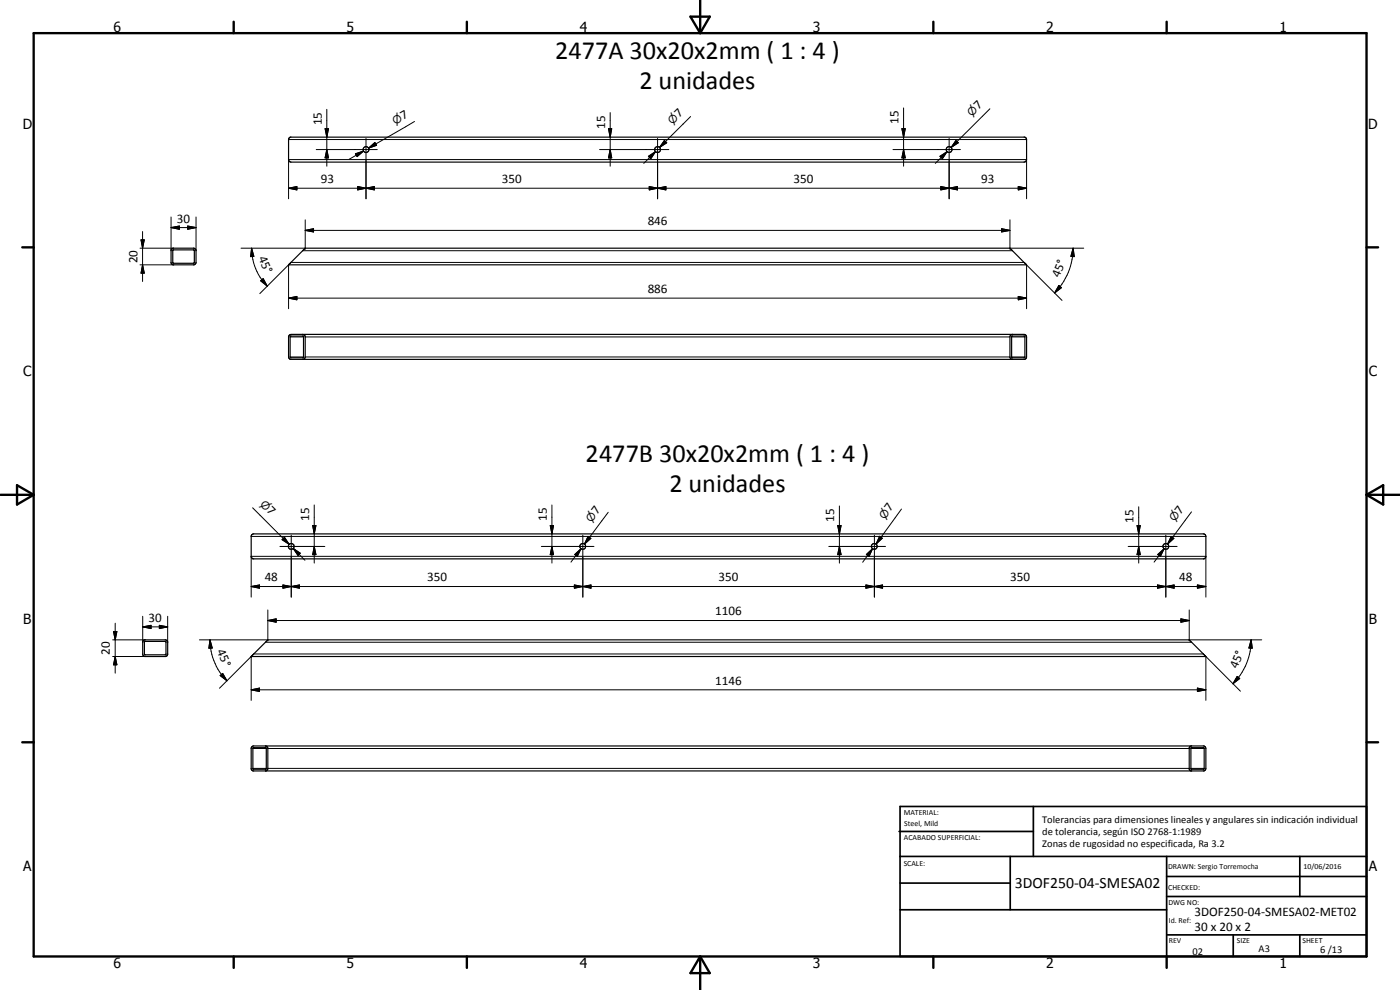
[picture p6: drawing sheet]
<svg xmlns="http://www.w3.org/2000/svg" width="420mm" height="297mm" viewBox="0 0 420 297" stroke-linecap="round" stroke-linejoin="round" font-family="sans-serif">
<g fill="none" stroke="#000" stroke-width=".35">
<path d="M86.8 41.4l.4-.3h220.3l.4 .3 .2 .5v6l-.3 .6-.5 .1h-220l-.7-.6v-6.3zM51.6 74.6l.3-.1h6.5l.4 .6-.1 3.9-.5 .5h-6.3l-.3-.2-.3-.4v-3.8zM52 75h6.2l.1 3.8-.2 .2-6.2-.1zM86.6 79.5l5-5h211.5l5 5zM86.8 100.6l.5-.3h220l.5 .2 .3 .6v6l-.2 .5-.4 .2h-220.3l-.6-.6v-6.3zM87.2 100.9l3.8-.1 .1 .2-.1 6.3h-3.8zM90.8 100.3l.5 .2 .3 .4v6.3l-.6 .6M303.7 100.8h3.7l.2 .2-.1 6.3-3.6 .1-.3-.2zM303.9 100.3l-.6 .2-.2 .4v6.3l.6 .6M75.6 160.4l.4-.2h285.3l.4 .2 .2 .6v5.9l-.2 .5-.4 .3h-285.3l-.6-.6v-6.3zM43.1 192.2l.3-.2h6.3l.4 .2 .2 .4-.1 4-.5 .4h-6.3l-.3-.2-.3-.4v-3.8zM43.4 192.5h6.3l.1 3.8-6.3 .2z"/>
<path d="M75.4 197l5-5h276.5l5 5zM75.6 224.1l.4-.3h285.3l.4 .3 .2 .5v5.9l-.2 .6-.4 .2h-285.3l-.6-.5v-6.4zM76 224.3l3.9 .2-.1 6.3-3.9-.1zM79.8 223.8l.6 .6v6.4l-.6 .5M357.5 223.8l-.6 .6v6.4l.6 .5M357.5 224.3l3.8 .2v6.3h-3.8z"/>
<circle cx="109.9" cy="44.9" r=".88"/>
<circle cx="197.3" cy="44.9" r=".89"/>
<circle cx="284.8" cy="44.9" r=".88"/>
<circle cx="87.4" cy="163.9" r=".88"/>
<circle cx="174.9" cy="163.9" r=".87"/>
<circle cx="262.4" cy="163.9" r=".87"/>
<circle cx="349.9" cy="163.9" r=".87"/>
</g>
<g fill="#000">
<circle cx="86.6" cy="79.5" r=".18"/>
<circle cx="91.6" cy="74.5" r=".18"/>
<circle cx="303.1" cy="74.5" r=".18"/>
<circle cx="75.4" cy="197" r=".18"/>
<circle cx="80.4" cy="192" r=".18"/>
<circle cx="356.9" cy="192" r=".18"/>
</g>
<g fill="none" stroke="#000" stroke-width=".3">
<path d="M97.6 38.6h1l-.5 2.5zM98.1 32.8v17.1M124.4 36.4l-13.8 8M182.6 38.6h1l-.5 2.5zM183.1 33.8v16.1M207.3 35l-9.4 9.2M270.7 38.6h1l-.5 2.5zM271.2 32.4v17.5M297.1 32.6l-11.7 11.6M86.6 56.5l2.5-.5v1zM86.6 41.9h221.5M86.6 59.6v-11.7h221.5v11.7"/>
<path d="M86.6 56.5h221.5M94.9 44.9h18.3M98.1 44.9l.5 2.5h-1zM106.7 46.1l2.4-.8-1.9 1.7zM107.3 56l2.5 .5-2.5 .5zM107.3 56l5 1v-1l-5 1zM109.1 45.3l-4.3 2.5M109.8 56.5l2.5-.5v1zM109.8 41.5v18.1M110.6 44.4l1.9-1.6 .5 .8zM112.8 43.2l-2.2 1.2M179.9 44.9h20.8"/>
<path d="M183.1 44.9l.5 2.5h-1zM194.6 46.9l2.1-1.4-1.4 2.1zM194.8 56l2.5 .5-2.5 .5zM194.8 56l5 1v-1l-5 1zM196.7 45.5l-3.5 3.5M197.3 56.5l2.5-.5v1zM197.3 41.5v18.1M199.4 42.2l.7 .6-2.2 1.4zM199.7 42.5l-1.8 1.7M268 44.9h20.2M271.2 44.9l.5 2.5h-1zM282.1 46.9l2.1-1.4-1.4 2.1z"/>
<path d="M282.4 56l2.4 .5-2.4 .5zM282.4 56l4.9 1v-1l-4.9 1zM284.2 45.5l-3.5 3.5M284.8 56.5l2.5-.5v1zM284.8 41.5v18.1M286.9 42.2l.7 .6-2.2 1.4zM287.2 42.5l-1.8 1.7M305.6 56l2.5 .5-2.5 .5zM42 79.5h10.1M42 74.5h10.1M42.3 72h1l-.5 2.5zM42.8 79.5l.5 2.5h-1z"/>
<path d="M42.8 69.5v15M51.3 68.3l2.5-.5v1zM51.3 68.3h7.5M51.3 65.1v10.1M56.3 67.8l2.5 .5-2.5 .5zM58.8 65.1v10.1M75.5 74.5l.7 2.4-1 .1zM75.5 74.5a16.1 16.1 0 0 0 4.7 11.4M86.6 79.5v13.1M90.8 75.2h213.1M91.6 69.1l2.5-.5v1zM91.6 66v8.5h-19.3"/>
<path d="M91.6 69.1h211.5M300.6 68.6l2.5 .5-2.5 .5zM303.1 66v8.5h22.1M308.1 79.5v13.1M322.1 74.5l.3 2.5-1-.1zM322.1 74.5a19.1 19.1 0 0 1-5.6 13.4M78 88.1l9.3-9.4h220l11.4 11.4M78.2 84.2l.8-.6 1.2 2.3zM86.6 89.5l2.5-.6v1.1zM86.6 89.5h221.5M305.6 88.9l2.5 .6-2.5 .5zM317.8 85.6l.7 .7-2 1.6z"/>
<path d="M87.1 101.1h4M87.1 107.1h4M91.6 101.1h211.5M91.6 107.1h211.5M303.6 101.1h4M303.6 107.1h4M75.8 152.4l11 10.9M93.8 157.7h1l-.5 2.5zM94.3 151.5v17.5M165.1 157.7h1l-.5 2.5zM165.6 151.5v17.5M182.5 153.7l-7.1 9.5"/>
<path d="M251.4 157.7h1l-.5 2.5zM251.9 151.8v17.2M270.5 152.7l-7.6 10.5M341.2 157.7h1l-.5 2.5zM341.7 152.1v16.9M357.6 153.6l-7.2 9.6M75.4 176l2.5-.5v1zM75.4 161h286.5M75.4 179.2v-12.3h286.5v12.3M75.4 176h286.5M84 164h13.5M84.7 161.9l.7-.7 1.4 2.1z"/>
<path d="M84.9 175.5l2.5 .5-2.5 .5zM85.4 161.2l1.4 2.1-2.1-1.4zM87.4 176l2.5-.5v1zM87.4 160.6v18.6M88 164.5l2.1 1.5-.7 .7zM88 164.5l3.5 3.6M94.3 164l.5 2.4h-1zM162.5 164h15.8M165.6 164l.5 2.4h-1zM172.4 175.5l2.5 .5-2.5 .5zM172.5 166.4l1.9-1.8-1.1 2.3zM174.4 164.6l-3 4.1"/>
<path d="M174.9 176l2.5-.5v1zM174.9 160.6v18.6M176.5 161l.8 .5-1.9 1.7zM176.9 161.2l-1.5 2M248.7 164h17.1M251.9 164l.5 2.4h-1zM259.9 175.5l2.5 .5-2.5 .5zM260 166.4l1.9-1.8-1.1 2.4zM261.9 164.6l-3 4.1M262.4 176l2.5-.5v1zM262.4 160.6v18.6M264 160.9l.8 .6-1.9 1.7z"/>
<path d="M264.4 161.2l-1.5 2M338.6 164h14.7M341.7 164l.5 2.4h-1zM347.4 175.5l2.5 .5-2.5 .5zM347.5 166.4l1.9-1.8-1.1 2.3zM349.4 164.6l-3 4.1M349.9 176l2.5-.5v1zM349.9 160.6v18.6M351.5 161l.8 .5-1.9 1.7zM351.9 161.2l-1.5 2M359.4 175.5l2.5 .5-2.5 .5zM33.8 197h9.8"/>
<path d="M33.8 192h9.8M34.1 189.5h1l-.5 2.5zM34.6 197l.5 2.5h-1zM34.6 187v15M42.8 188.1l2.5-.5v1zM42.8 188.1h7.5M42.8 184.9v7.8M47.8 187.6l2.5 .5-2.5 .5zM50.3 184.9v7.8M63 192l.7 2.4-1 .1zM63 192a17.4 17.4 0 0 0 5.1 12.3M75.4 197v13.1"/>
<path d="M79.7 192.7h277.9M80.4 186.2l2.5-.5v1zM80.4 183v9h-20.6M80.4 186.2h276.5M354.4 185.7l2.5 .5-2.5 .5zM356.9 183v9h21.8M361.9 197v13.1M375.5 192l.3 2.5-1-.1zM375.5 192a18.4 18.4 0 0 1-5.5 13.1M65.9 206.5l10.2-10.3h285l11.2 11.2M66.1 202.7l.7-.6 1.3 2.2zM75.4 207l2.5-.5v1z"/>
<path d="M75.4 207h286.5M359.4 206.5l2.5 .5-2.5 .5zM371.3 202.9l.8 .7-2.1 1.5zM75.9 230.5h4M75.9 224.6h4M80.4 230.5h276.5M80.4 224.6h276.5M357.4 230.5h4M357.4 224.6h4"/>
</g>
<g fill="none" stroke="#000" stroke-width=".71">
<path d="M10.1 9.9h400v277.1h-400zM70.1 6.5v3.4M140.1 6.5v3.4M207.2 5h5.8l-2.9 4.9zM210.1 0v9.9M280.1 6.5v3.4M350.1 6.5v3.4M6.7 74.2h3.4M410.1 74.2h3.5M.1 148.5h10M5.1 145.6l5 2.9-5 2.9zM410.1 148.5h10"/>
<path d="M410.1 148.5l5-2.9v5.8zM6.7 222.7h3.4M410.1 222.7h3.5M70.1 287v3.4M140.1 287v3.4M210.1 287v10M210.1 287l2.9 5h-5.8zM280.1 287v3.4M350.1 287v3.4"/>
</g>
<g fill="none" stroke="#000" stroke-width=".51">
<path d="M269.8 249.5h40.3M270.1 242h140v45h-140zM270.1 257h140M303.2 257v16M310.1 242v15M350.1 257v30M390.1 257v12M270.1 265h33.1M270.1 273h80M350.1 269h60M350.1 263h60M350.1 280.5h60"/>
<path d="M370.1 280.5v6.5M390.1 280.5v6.5"/>
</g>
<g fill="#000">
<path d="M97.6 38.6h1l-.5 2.5zM182.6 38.6h1l-.5 2.5zM270.7 38.6h1l-.5 2.5zM86.6 56.5l2.5-.5v1zM98.1 44.9l.5 2.5h-1zM106.7 46.1l2.4-.8-1.9 1.7zM107.3 56l2.5 .5-2.5 .5zM109.8 56.5l2.5-.5v1zM110.6 44.4l1.9-1.6 .5 .8zM183.1 44.9l.5 2.5h-1zM194.8 56l2.5 .5-2.5 .5zM194.6 46.9l2.1-1.4-1.4 2.1z"/>
<path d="M199.4 42.2l.7 .6-2.2 1.4zM197.3 56.5l2.5-.5v1zM271.2 44.9l.5 2.5h-1zM282.4 56l2.4 .5-2.4 .5zM282.1 46.9l2.1-1.4-1.4 2.1zM286.9 42.2l.7 .6-2.2 1.4zM284.8 56.5l2.5-.5v1zM305.6 56l2.5 .5-2.5 .5zM42.3 72h1l-.5 2.5zM51.3 68.3l2.5-.5v1zM56.3 67.8l2.5 .5-2.5 .5zM75.5 74.5l.7 2.4-1 .1z"/>
<path d="M91.6 69.1l2.5-.5v1zM300.6 68.6l2.5 .5-2.5 .5zM322.1 74.5l.3 2.5-1-.1zM42.8 79.5l.5 2.5h-1zM78.2 84.2l.8-.6 1.2 2.3zM86.6 89.5l2.5-.6v1.1zM305.6 88.9l2.5 .6-2.5 .5zM317.8 85.6l.7 .7-2 1.6zM93.8 157.7h1l-.5 2.5zM165.1 157.7h1l-.5 2.5zM251.4 157.7h1l-.5 2.5zM341.2 157.7h1l-.5 2.5z"/>
<path d="M75.4 176l2.5-.5v1zM85.4 161.2l1.4 2.1-2.1-1.4zM84.9 175.5l2.5 .5-2.5 .5zM87.4 176l2.5-.5v1zM88 164.5l2.1 1.5-.7 .7zM94.3 164l.5 2.4h-1zM165.6 164l.5 2.4h-1zM172.4 175.5l2.5 .5-2.5 .5zM172.5 166.4l1.9-1.8-1.1 2.3zM176.5 161l.8 .5-1.9 1.7zM174.9 176l2.5-.5v1zM251.9 164l.5 2.4h-1z"/>
<path d="M259.9 175.5l2.5 .5-2.5 .5zM260 166.4l1.9-1.8-1.1 2.4zM264 160.9l.8 .6-1.9 1.7zM262.4 176l2.5-.5v1zM341.7 164l.5 2.4h-1zM347.4 175.5l2.5 .5-2.5 .5zM347.5 166.4l1.9-1.8-1.1 2.3zM351.5 161l.8 .5-1.9 1.7zM349.9 176l2.5-.5v1zM359.4 175.5l2.5 .5-2.5 .5zM34.1 189.5h1l-.5 2.5zM34.6 197l.5 2.5h-1z"/>
<path d="M42.8 188.1l2.5-.5v1zM47.8 187.6l2.5 .5-2.5 .5zM63 192l.7 2.4-1 .1zM80.4 186.2l2.5-.5v1zM354.4 185.7l2.5 .5-2.5 .5zM375.5 192l.3 2.5-1-.1zM66.1 202.7l.7-.6 1.3 2.2zM75.4 207l2.5-.5v1zM359.4 206.5l2.5 .5-2.5 .5zM371.3 202.9l.8 .7-2.1 1.5z"/>
</g>
<g font-size="7.9">
<text x="166.6" y="17.7">2477A 30x20x2mm ( 1 : 4 )</text>
<text x="191.9" y="26.7">2 unidades</text>
<text x="175.8" y="138.7">2477B 30x20x2mm ( 1 : 4 )</text>
<text x="200.9" y="147.7">2 unidades</text>
</g>
<text font-size="4.7" x="304.6" y="266.5">3DOF250-04-SMESA02</text>
<g font-size="4.2">
<text x="34" y="9.6">6</text>
<text x="104" y="9.6">5</text>
<text x="174" y="9.6">4</text>
<text x="244" y="9.6">3</text>
<text x="314" y="9.6">2</text>
<text x="384" y="9.6">1</text>
<text x="6.8" y="38.7">D</text>
<text x="410.6" y="38.7">D</text>
<text x="7" y="112.9">C</text>
<text x="410.8" y="112.9">C</text>
<text x="7" y="187.1">B</text>
<text x="410.8" y="187.1">B</text>
<text x="7" y="261.4">A</text>
<text x="410.8" y="261.4">A</text>
<text x="34" y="290.4">6</text>
<text x="104" y="290.4">5</text>
<text x="174" y="290.4">4</text>
<text x="244" y="290.4">3</text>
<text x="314" y="290.4">2</text>
<text x="384" y="290.4">1</text>
</g>
<g font-size="3.9">
<text x="203.8" y="35.4" transform="rotate(-45 203.8 35.4)">7</text>
<text x="293.6" y="33.1" transform="rotate(-45 293.6 33.1)">7</text>
<text x="96.6" y="37.5" transform="rotate(-90 96.6 37.5)">15</text>
<text x="121" y="36" transform="rotate(-30 121 36)">7</text>
<text x="181.6" y="38.6" transform="rotate(-90 181.6 38.6)">15</text>
<text x="269.6" y="37.2" transform="rotate(-90 269.6 37.2)">15</text>
<text x="96.3" y="54.9">93</text>
<text x="150.6" y="54.9">350</text>
<text x="238.1" y="54.9">350</text>
<text x="294.5" y="54.9">93</text>
<text x="53.1" y="66.8">30</text>
<text x="194.4" y="67.6">846</text>
<text x="77.5" y="77.4" transform="rotate(68 77.5 77.4)">45°</text>
<text x="41.3" y="79" transform="rotate(-90 41.3 79)">20</text>
<text x="317.9" y="83.5" transform="rotate(-68 317.9 83.5)">45°</text>
<text x="194.4" y="87.9">886</text>
<text x="79.9" y="153.4" transform="rotate(45 79.9 153.4)">7</text>
<text x="179.2" y="154.6" transform="rotate(-53 179.2 154.6)">7</text>
<text x="267.2" y="153.7" transform="rotate(-54 267.2 153.7)">7</text>
<text x="354.2" y="154.5" transform="rotate(-53 354.2 154.5)">7</text>
<text x="92.8" y="156.3" transform="rotate(-90 92.8 156.3)">15</text>
<text x="164.1" y="156.3" transform="rotate(-90 164.1 156.3)">15</text>
<text x="250.4" y="156.5" transform="rotate(-90 250.4 156.5)">15</text>
<text x="340.2" y="156.8" transform="rotate(-90 340.2 156.8)">15</text>
<text x="79.4" y="174.4">48</text>
<text x="128.2" y="174.4">350</text>
<text x="215.6" y="174.4">350</text>
<text x="303.1" y="174.4">350</text>
<text x="353.9" y="174.4">48</text>
<text x="214.7" y="184.6">1106</text>
<text x="44.6" y="186.6">30</text>
<text x="33" y="196.5" transform="rotate(-90 33 196.5)">20</text>
<text x="65.1" y="195.5" transform="rotate(68 65.1 195.5)">45°</text>
<text x="371.3" y="200.8" transform="rotate(-68 371.3 200.8)">45°</text>
<text x="214.7" y="205.4">1146</text>
<text x="358.5" y="275">3DOF250-04-SMESA02-MET02</text>
<text x="358.5" y="279.4">30 x 20 x 2</text>
</g>
<g font-size="3.3">
<text x="291.6" y="35.1" transform="rotate(-45 291.6 35.1)">n</text>
<text x="118.6" y="37.4" transform="rotate(-30 118.6 37.4)">n</text>
<text x="201.8" y="37.4" transform="rotate(-45 201.8 37.4)">n</text>
<text x="77.9" y="151.4" transform="rotate(45 77.9 151.4)">n</text>
<text x="265.5" y="156" transform="rotate(-54 265.5 156)">n</text>
<text x="177.5" y="156.9" transform="rotate(-53 177.5 156.9)">n</text>
<text x="352.5" y="156.8" transform="rotate(-53 352.5 156.8)">n</text>
</g>
<g font-size="3.1">
<text x="312.7" y="246.8">Tolerancias para dimensiones lineales y angulares sin indicación individual</text>
<text x="312.7" y="250.4">de tolerancia, según ISO 2768-1:1989</text>
<text x="312.7" y="254">Zonas de rugosidad no especificada, Ra 3.2</text>
<text x="357.9" y="286.4">02</text>
<text x="377.7" y="285.6">A3</text>
<text x="396.2" y="285.9">6 /13</text>
</g>
<g font-size="2.4">
<text x="271.2" y="244.4">MATERIAL:</text>
<text x="271.3" y="252">ACABADO SUPERFICIAL:</text>
<text x="271.4" y="247.9">Steel, Mild</text>
<text x="271.2" y="259.7">SCALE:</text>
<text x="350.6" y="260.8">DRAWN: Sergio Torremocha</text>
<text x="391.2" y="260.6">10/06/2016</text>
<text x="350.6" y="267">CHECKED:</text>
<text x="350.6" y="271.4">DWG NO:</text>
<text x="350.8" y="276.9">Id. Ref:</text>
<text x="350.8" y="282.8">REV</text>
<text x="371.2" y="282.9">SIZE</text>
<text x="390.9" y="282.9">SHEET</text>
</g>
</svg>
